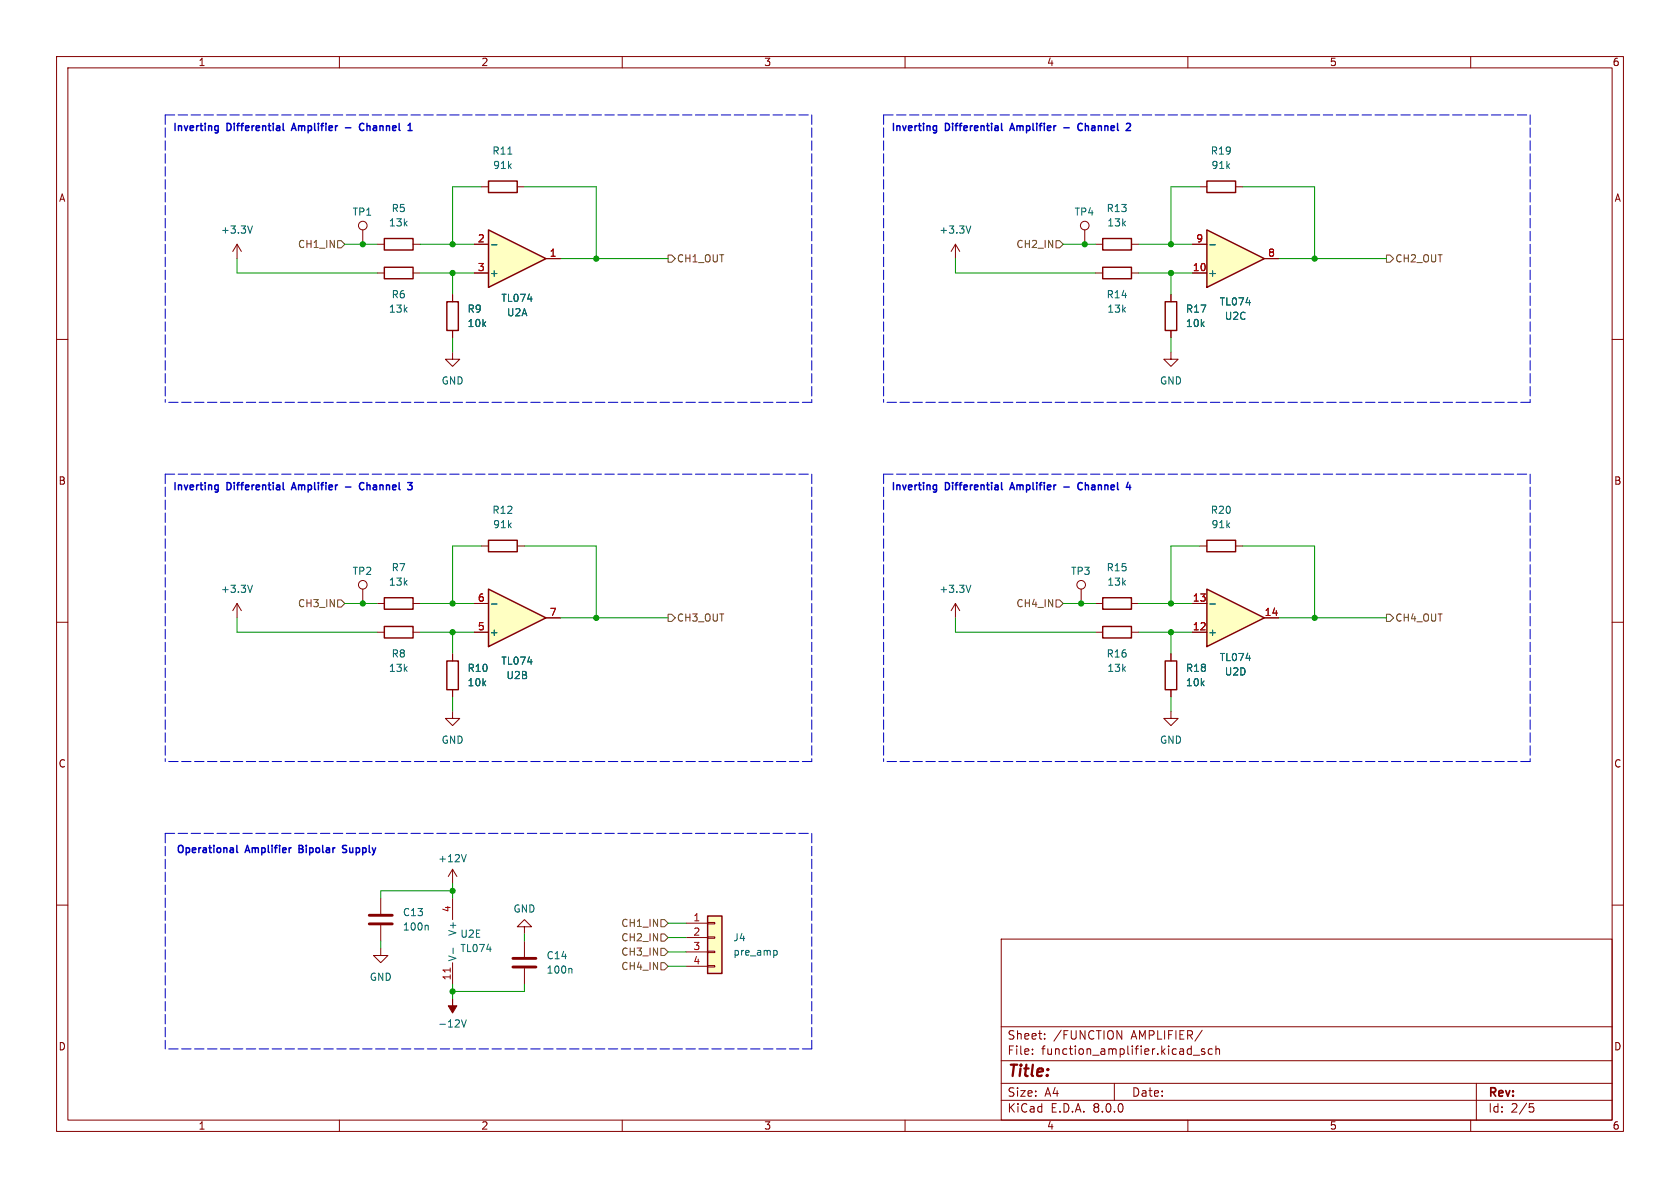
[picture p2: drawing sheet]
<svg xmlns="http://www.w3.org/2000/svg" width="297mm" height="210mm" viewBox="0 0 297 210" stroke-linecap="round" stroke-linejoin="round" font-family="sans-serif">
<g fill="none" stroke="#840000" stroke-width=".18">
<path d="M10 10h277v190h-277zM12 12h273v186h-273zM60 10v2M110 10v2M160 10v2M210 10v2M260 10v2M10 60h2M285 60h2M10 110h2M285 110h2M10 160h2"/>
<path d="M285 160h2M177 166h108v32h-108zM60 198v2M110 198v2M160 198v2M177 194.5h108M177 191.5h108M177 187.5h108M177 181.5h108M182.5 186.3v.1M182.5 185.5v.1M184.7 183.6v.1"/>
<path d="M184.7 182.8v.1M197 191.5v3M197.5 182.2l.8 1.5v-1.5M210 198v2M211 186.5h1.1M212.5 182.1l-1.3 2M213 185.5l-.4-.1-.2 .2 .1 .2 .5 .2v.3h-.6M214.3 185.5l-.4-.1-.3 .3v.4l.1 .2h.6M215 185.5l.2-.1 .3 .1 .1 .9M215 184.9v1.5M260 198v2M261 191.5v6.5"/>
<path d="M270.4 195.1h.7M270.5 195.7h.4l.3 .3-.2 .5-.5 .1"/>
</g>
<path d="M125.1 161.9h2.5v10.2h-2.5z" fill="#ffffc2"/>
<path d="M121.3 163.2h3.8M121.3 165.7h3.8M121.3 168.3h3.8M121.3 170.8h3.8M125.1 170.7h1.3v.2h-1.3zM125.1 168.1h1.3v.3h-1.3zM125.1 165.6h1.3v.3h-1.3zM125.1 163.1h1.3v.2h-1.3z" fill="none" stroke="#840000" stroke-width=".18"/>
<path d="M125.1 161.9h2.5v10.2h-2.5z" fill="none" stroke="#840000" stroke-width=".25"/>
<path d="M136.9 168l.4 .1 .1 .1-.1 .5-.4 .2" fill="none" stroke="#006464" stroke-width=".18"/>
<path d="M213.4 104.1l10.1 5.1-10.1 5.1z" fill="#ffffc2"/>
<path d="M67.9 47.2h5.1v2.1h-5.1zM67.9 42.2h5.1v2h-5.1zM194.9 42.2h5.1v2h-5.1zM213.4 95.5h5v2h-5zM79 116.8h2v5.1h-2zM194.9 110.7h5.1v2.1h-5.1zM206 116.8h2v5.1h-2zM213.4 104.1l10.1 5.1-10.1 5.1z" fill="none" stroke="#840000" stroke-width=".25"/>
<g fill="none" stroke="#840000" stroke-width=".18">
<path d="M64.1 40.6v2.6M66.7 48.3h1.2M66.7 43.2h1.2M73 48.3h1.3M73 43.2h1.3M168.9 43.2v2.5M168.9 43.2l-.8 1.3M168.9 43.2l.8 1.3M191.8 40.6v2.6M193.7 43.2h1.2M200 43.2h1.3M212.1 96.5h1.3"/>
<path d="M218.4 96.5h1.3M41.9 106.7l-.8 1.3M41.9 106.7v2.5M41.9 106.7l.8 1.3M64.1 104.1v2.6M80 115.6v1.2M168.9 106.7l-.8 1.3M168.9 106.7v2.5M168.9 106.7l.8 1.3M193.7 111.8h1.2M200 111.8h1.3M207 115.6v1.2"/>
<path d="M210.8 111.8h2.6M210.8 106.7h2.6M223.5 109.2h2.6M80 125.7v1.3h1.3l-1.3 1.3-1.3-1.3h1.3M80 121.9v1.3M207 125.7v1.3h1.3l-1.3 1.3-1.3-1.3h1.3M207 121.9v1.3M67.3 158.8v2.7M80 153.7l-.8 1.2M80 153.7v2.5M80 158.8v3.8M80 153.7l.8 1.2"/>
<path d="M67.3 163.6v2.8M80 170.2v3.8M92.7 166.4v2.8M92.7 171.2v2.8"/>
<circle cx="64.1" cy="39.9" r=".76"/>
<circle cx="191.8" cy="39.9" r=".76"/>
<circle cx="64.1" cy="103.4" r=".76"/>
</g>
<path d="M171.6 39.9l-.4 1.3M44.6 103.4l-.4 1.3M171.6 103.4l-.4 1.3M213.9 106.8h1M82.4 151.1l-.4 1.2M75.5 163.6l.2 .1v.7M80.1 167.6v1M100.9 171.2l.2 .2v.6M81.6 180.3l.4 1.3 .4-1.3" fill="none" stroke="#006464" stroke-width=".18"/>
<path d="M65.3 163.3h4M65.3 161.8h4M90.7 170.9h4M90.7 169.4h4" fill="none" stroke="#840000" stroke-width=".51"/>
<path d="M80 176.5v1.3h.8l-.8 1.3-.8-1.3h.8z" fill="#840000" stroke="#840000" stroke-width=".18"/>
<path d="M79.6 171.1v.7" fill="none" stroke="#a90000" stroke-width=".18"/>
<path d="M213.4 40.6l10.1 5.1-10.1 5.1z" fill="#ffffc2"/>
<path d="M86.4 32h5v2h-5zM213.4 32h5v2h-5zM79 53.3h2v5.1h-2zM194.9 47.2h5.1v2.1h-5.1zM206 53.3h2v5.1h-2zM213.4 40.6l10.1 5.1-10.1 5.1zM67.9 105.7h5.1v2h-5.1zM67.9 110.7h5.1v2.1h-5.1zM194.9 105.7h5.1v2h-5.1z" fill="none" stroke="#840000" stroke-width=".25"/>
<g fill="none" stroke="#840000" stroke-width=".18">
<path d="M85.1 33h1.3M91.4 33h1.3M212.1 33h1.3M218.4 33h1.3M80 52.1v1.2M80 58.4v1.3M193.7 48.3h1.2M200 48.3h1.3M207 52.1v1.2M207 58.4v1.3M210.8 48.3h2.6M210.8 43.2h2.6"/>
<path d="M223.5 45.7h2.6M80 62.2v1.3h1.3l-1.3 1.3-1.3-1.3h1.3M207 62.2v1.3h1.3l-1.3 1.3-1.3-1.3h1.3M66.7 106.7h1.2M66.7 111.8h1.2M73 106.7h1.3M73 111.8h1.3M191.1 104.1v2.6M193.7 106.7h1.2M200 106.7h1.3M67.3 167.6v1.3h1.3l-1.3 1.3-1.3-1.3h1.3M92.7 163.8h1.3l-1.3-1.2-1.3 1.2h1.3v1.3"/>
<circle cx="191.1" cy="103.4" r=".76"/>
</g>
<path d="M89.8 27.2h.7M213.9 43.3h1" fill="none" stroke="#006464" stroke-width=".18"/>
<path d="M86.4 40.6l10.1 5.1-10.1 5.1z" fill="#ffffc2"/>
<path d="M86.4 40.6l10.1 5.1-10.1 5.1z" fill="none" stroke="#840000" stroke-width=".25"/>
<path d="M83.8 43.2h2.6M83.8 48.3h2.6M96.5 45.7h2.6" fill="none" stroke="#840000" stroke-width=".18"/>
<path d="M86.9 43.3h1" fill="none" stroke="#006464" stroke-width=".18"/>
<path d="M86.4 104.1l10.1 5.1-10.1 5.1z" fill="#ffffc2"/>
<path d="M86.4 95.5h5v2h-5zM86.4 104.1l10.1 5.1-10.1 5.1z" fill="none" stroke="#840000" stroke-width=".25"/>
<g fill="none" stroke="#840000" stroke-width=".18">
<path d="M41.9 43.2l-.8 1.3M41.9 43.2v2.5M41.9 43.2l.8 1.3M80 52.1v1.2M80 58.4v1.3M83.8 43.2h2.6M83.8 48.3h2.6M96.5 45.7h2.6M207 52.1v1.2M207 58.4v1.3M210.8 43.2h2.6M210.8 48.3h2.6"/>
<path d="M223.5 45.7h2.6M85.1 96.5h1.3M91.4 96.5h1.3M80 115.6v1.2M83.8 111.8h2.6M83.8 106.7h2.6M96.5 109.2h2.6M207 115.6v1.2M210.8 111.8h2.6M210.8 106.7h2.6M223.5 109.2h2.6M80 121.9v1.3"/>
<path d="M207 121.9v1.3"/>
</g>
<path d="M44.6 39.9l-.4 1.3M86.9 43.3h1M213.9 43.3h1M86.9 106.8h1M213.9 106.8h1" fill="none" stroke="#006464" stroke-width=".18"/>
<path d="M59.7 42.5h.6l.7 .7-.7 .6h-.6zM118.1 45.1h.6l.7 .6-.7 .7h-.6zM186.7 42.5h.6l.7 .7-.7 .6h-.6zM245.1 45.1h.6l.7 .6-.7 .7h-.6zM59.7 106h.6l.7 .7-.7 .6h-.6zM118.1 108.6h.6l.7 .6-.7 .7h-.6zM186.7 106h.6l.7 .7-.7 .6h-.6zM245.1 108.6h.6l.7 .6-.7 .7h-.6zM116.8 162.6h.7l.6 .6-.6 .6h-.7zM116.8 167.6h.7l.6 .7-.6 .6h-.7zM116.8 165.1h.7l.6 .6-.6 .7h-.7zM116.8 170.2h.7l.6 .6-.6 .7h-.7z" fill="none" stroke="#725600" stroke-width=".18"/>
<g fill="none" stroke="#0000c2" stroke-width=".25">
<path d="M38.4 22.2l.2 .1M38.6 22.2v1.1l-.2 .1M38.6 23l-.2 .1M50.1 21.8v1.1l.1 .2M51.6 22.7h.6M51.9 21.8l-.4 1.3M61.1 22.6h.9M64.3 21.9a.6 .6 0 0 0-.8 .5 .6 .6 0 0 0 .6 .7l.2-.1M72.1 23.1h.8M165.4 22.2l.2 .1M165.6 22.2v1.1l-.2 .1M165.6 23l-.2 .1"/>
<path d="M177.1 21.8v1.1l.1 .2M178.6 22.7h.6M178.9 21.8l-.4 1.3M188.1 22.6h.9M191.3 21.9a.6 .6 0 0 0-.8 .5 .6 .6 0 0 0 .6 .7l.2-.1M199.6 21.8l.3 .2-.1 .4-.7 .7h.8M38.4 85.7l.2 .1M38.6 85.7v1.1l-.2 .1M38.6 86.5l-.2 .1M50.1 85.3v1.1l.1 .2M51.6 86.2h.6M51.9 85.3l-.4 1.3"/>
<path d="M61.1 86.1h.9M64.3 85.4a.6 .6 0 0 0-.8 .5 .6 .6 0 0 0 .6 .7l.2-.1M72.1 85.3h.8l-.5 .5M72.6 85.8l.3 .2v.3l-.3 .3M165.4 85.7l.2 .1M165.6 85.7v1.1l-.2 .1M165.6 86.5l-.2 .1M177.1 85.3v1.1l.1 .2M178.6 86.2h.6M178.9 85.3l-.4 1.3M188.1 86.1h.9M191.3 85.4a.6 .6 0 0 0-.8 .5 .6 .6 0 0 0 .6 .7l.2-.1"/>
<path d="M199.1 86.2h.8M199.7 85.7v.9M41.9 149.4v1.1l.1 .2M52.9 150h.4M53.3 149.4h-.4v1.3h.5M60.6 150.7h.6M61.3 149.5l-.5-.1-.2 .3 .1 .3 .5 .2"/>
</g>
<g fill="none" stroke="#0000c2" stroke-width=".18" stroke-dasharray="1.7 .6">
<path d="M29.2 20.3h114.3M29.2 20.3v50.8M143.5 20.3v50.8M156.2 20.3v50.8M156.2 20.3h114.3M270.5 20.3v50.8M143.5 71.1h-114.3M270.5 71.1h-114.3M29.2 83.8h114.3M29.2 83.8v50.8M143.5 83.8v50.8M156.2 83.8v50.8"/>
<path d="M156.2 83.8h114.3M270.5 83.8v50.8M143.5 134.6h-114.3M270.5 134.6h-114.3M29.2 147.3v38.1M29.2 147.3h114.3M143.5 147.3v38.1M143.5 185.4h-114.3"/>
</g>
<g fill="none" stroke="#009600" stroke-width=".18">
<path d="M85.1 33h-5.1v10.2M92.7 33h12.7v12.7M212.1 33h-5.1v10.2M219.7 33h12.7v12.7M41.9 45.7v2.6h24.8M61 43.2h5.7M74.3 48.3h9.5M74.3 43.2h9.5M80 48.3v3.8M80 59.7v2.5M99.1 45.7h19M168.9 45.7v2.6h24.8"/>
<path d="M188 43.2h5.7M201.3 48.3h9.5M201.3 43.2h9.5M207 48.3v3.8M207 59.7v2.5M226.1 45.7h19M85.1 96.5h-5.1v10.2M92.7 96.5h12.7v12.7M212.1 96.5h-5.1v10.2M219.7 96.5h12.7v12.7M41.9 109.2v2.6h24.8M61 106.7h5.7"/>
<path d="M74.3 111.8h9.5M74.3 106.7h9.5M80 111.8v3.8M99.1 109.2h19M168.9 109.2v2.6h24.8M188 106.7h5.7M201.3 111.8h9.5M201.3 106.7h9.5M207 111.8v3.8M226.1 109.2h19M80 123.2v2.5M207 123.2v2.5"/>
<path d="M80 156.2v2.6M80 157.5h-12.7v1.3M67.3 166.4v1.2M80 174v2.5M92.7 165.1v1.3M92.7 174v1.3h-12.7M118.1 165.7h3.2M118.1 168.3h3.2M118.1 170.8h3.2M118.1 163.2h3.2"/>
</g>
<g fill="#009600" stroke="#009600" stroke-width=".18">
<circle cx="105.4" cy="109.2" r=".46"/>
<circle cx="191.1" cy="106.7" r=".46"/>
<circle cx="64.1" cy="106.7" r=".46"/>
<circle cx="80" cy="106.7" r=".46"/>
<circle cx="80" cy="111.8" r=".46"/>
<circle cx="207" cy="111.8" r=".46"/>
<circle cx="207" cy="106.7" r=".46"/>
<circle cx="191.8" cy="43.2" r=".46"/>
<circle cx="64.1" cy="43.2" r=".46"/>
<circle cx="80" cy="43.2" r=".46"/>
<circle cx="105.4" cy="45.7" r=".46"/>
<circle cx="80" cy="48.3" r=".46"/>
<circle cx="232.4" cy="109.2" r=".46"/>
<circle cx="232.4" cy="45.7" r=".46"/>
<circle cx="207" cy="48.3" r=".46"/>
<circle cx="207" cy="43.2" r=".46"/>
<circle cx="80" cy="175.3" r=".46"/>
<circle cx="80" cy="157.5" r=".46"/>
</g>
<text font-size="2.8" fill="#840000" x="178" y="190.9">Title:</text>
<g font-size="2.1" fill="#840000">
<text x="178" y="184">Sheet:</text>
<text x="186.2" y="184">/FUNCTION</text>
<text x="200" y="184">AMPLIFIER/</text>
<text x="178" y="186.7">File:</text>
<text x="184.1" y="186.7">function_amplifier.kicad_sch</text>
<text x="178" y="196.9">KiCad</text>
<text x="178" y="194.1">Size:</text>
<text x="184.7" y="194.1">A4</text>
<text x="185.7" y="196.9">E.D.A.</text>
<text x="193.3" y="196.9">8.0.0</text>
<text x="200" y="194.1">Date:</text>
<text x="263" y="194.3">Rev:</text>
<text x="263" y="196.9">Id:</text>
<text x="267.1" y="196.9">2/5</text>
</g>
<g font-size="1.8" fill="#840000">
<text x="35" y="11.9">1</text>
<text x="85" y="11.9">2</text>
<text x="135" y="11.9">3</text>
<text x="185" y="11.9">4</text>
<text x="235" y="11.9">5</text>
<text x="285" y="11.9">6</text>
<text x="10.3" y="35.9">A</text>
<text x="285.3" y="35.9">A</text>
<text x="10.3" y="85.9">B</text>
<text x="285.3" y="85.9">B</text>
<text x="10.3" y="135.9">C</text>
<text x="285.3" y="135.9">C</text>
<text x="10.3" y="185.9">D</text>
<text x="285.3" y="185.9">D</text>
<text x="35" y="199.9">1</text>
<text x="85" y="199.9">2</text>
<text x="135" y="199.9">3</text>
<text x="185" y="199.9">4</text>
<text x="235" y="199.9">5</text>
<text x="285" y="199.9">6</text>
</g>
<g font-size="1.8" fill="#0000c2">
<text x="30.5" y="23.2">Inverting</text>
<text x="40.2" y="23.2">Differential</text>
<text x="52.2" y="23.2">Amplifier</text>
<text x="65.2" y="23.2">Channel</text>
<text x="157.5" y="23.2">Inverting</text>
<text x="167.2" y="23.2">Differential</text>
<text x="179.2" y="23.2">Amplifier</text>
<text x="192.2" y="23.2">Channel</text>
<text x="30.5" y="86.7">Inverting</text>
<text x="40.2" y="86.7">Differential</text>
<text x="52.2" y="86.7">Amplifier</text>
<text x="65.2" y="86.7">Channel</text>
<text x="157.5" y="86.7">Inverting</text>
<text x="167.2" y="86.7">Differential</text>
<text x="179.2" y="86.7">Amplifier</text>
<text x="192.2" y="86.7">Channel</text>
<text x="31.1" y="150.9">Operational</text>
<text x="43.5" y="150.9">Amplifier</text>
<text x="53.4" y="150.9">Bipolar</text>
<text x="61.7" y="150.9">Supply</text>
</g>
<g font-size="1.8" fill="#006464">
<text x="87" y="27.5">R11</text>
<text x="214" y="27.5">R19</text>
<text x="87.1" y="30.1">91k</text>
<text x="214.1" y="30.1">91k</text>
<text x="39" y="41.5">+3.3V</text>
<text x="62.2" y="38.3">TP1</text>
<text x="68.7" y="40.2">13k</text>
<text x="69.1" y="37.7">R5</text>
<text x="166" y="41.5">+3.3V</text>
<text x="189.9" y="38.3">TP4</text>
<text x="195.5" y="37.7">R13</text>
<text x="195.7" y="40.2">13k</text>
<text x="69.1" y="52.9">R6</text>
<text x="86.5" y="49.1">+</text>
<text x="88.5" y="53.6">TL074</text>
<text x="195.5" y="52.9">R14</text>
<text x="213.5" y="49.1">+</text>
<text x="68.7" y="55.5">13k</text>
<text x="82.6" y="55.5">R9</text>
<text x="82.6" y="58">10k</text>
<text x="89.5" y="56.1">U2A</text>
<text x="195.7" y="55.5">13k</text>
<text x="209.6" y="58">10k</text>
<text x="209.6" y="55.5">R17</text>
<text x="215.5" y="54.2">TL074</text>
<text x="216.4" y="56.7">U2C</text>
<text x="78" y="68.2">GND</text>
<text x="205" y="68.2">GND</text>
<text x="87" y="91">R12</text>
<text x="87.1" y="93.6">91k</text>
<text x="214" y="91">R20</text>
<text x="214.1" y="93.6">91k</text>
<text x="62.2" y="101.8">TP2</text>
<text x="69.1" y="101.2">R7</text>
<text x="189.2" y="101.8">TP3</text>
<text x="195.5" y="101.2">R15</text>
<text x="39" y="105">+3.3V</text>
<text x="68.7" y="103.7">13k</text>
<text x="166" y="105">+3.3V</text>
<text x="195.7" y="103.7">13k</text>
<text x="86.5" y="112.6">+</text>
<text x="213.5" y="112.6">+</text>
<text x="68.7" y="119">13k</text>
<text x="69.1" y="116.4">R8</text>
<text x="82.6" y="119">R10</text>
<text x="88.5" y="117.7">TL074</text>
<text x="195.5" y="116.4">R16</text>
<text x="195.7" y="119">13k</text>
<text x="209.6" y="119">R18</text>
<text x="215.5" y="117.1">TL074</text>
<text x="216.4" y="119.6">U2D</text>
<text x="82.6" y="121.5">10k</text>
<text x="89.4" y="120.2">U2B</text>
<text x="209.6" y="121.5">10k</text>
<text x="78" y="131.7">GND</text>
<text x="205" y="131.7">GND</text>
<text x="77.4" y="152.6">+12V</text>
<text x="90.7" y="161.5">GND</text>
<text x="71.1" y="164.7">100n</text>
<text x="71.1" y="162.2">C13</text>
<text x="80.9" y="165.6" transform="rotate(-90 80.9 165.6)">V+</text>
<text x="81.3" y="166">U2E</text>
<text x="129.5" y="166.6">J4</text>
<text x="65.3" y="173.6">GND</text>
<text x="80.9" y="170.1" transform="rotate(-90 80.9 170.1)">V-</text>
<text x="81.3" y="168.5">TL074</text>
<text x="96.5" y="172.3">100n</text>
<text x="96.5" y="169.8">C14</text>
<text x="129.5" y="169.1">pre_amp</text>
<text x="77.4" y="181.8">-12V</text>
</g>
<g font-size="1.8" fill="#725600">
<text x="52.6" y="44">CH1_IN</text>
<text x="119.6" y="46.6">CH1_OUT</text>
<text x="179.6" y="44">CH2_IN</text>
<text x="246.6" y="46.6">CH2_OUT</text>
<text x="52.6" y="107.5">CH3_IN</text>
<text x="179.6" y="107.5">CH4_IN</text>
<text x="119.6" y="110.1">CH3_OUT</text>
<text x="246.6" y="110.1">CH4_OUT</text>
<text x="109.7" y="164.1">CH1_IN</text>
<text x="109.7" y="166.6">CH2_IN</text>
<text x="109.7" y="169.1">CH3_IN</text>
<text x="109.7" y="171.7">CH4_IN</text>
</g>
<g font-size="1.8" fill="#a90000">
<text x="84.4" y="42.9">2</text>
<text x="97.1" y="45.5">1</text>
<text x="211.4" y="42.9">9</text>
<text x="224.1" y="45.5">8</text>
<text x="84.4" y="48">3</text>
<text x="210.8" y="48">10</text>
<text x="84.4" y="106.4">6</text>
<text x="210.8" y="106.4">13</text>
<text x="84.4" y="111.5">5</text>
<text x="97.1" y="109">7</text>
<text x="210.8" y="111.5">12</text>
<text x="223.5" y="109">14</text>
<text x="79.8" y="161.4" transform="rotate(-90 79.8 161.4)">4</text>
<text x="122.5" y="162.9">1</text>
<text x="122.5" y="165.5">2</text>
<text x="79.8" y="173.4" transform="rotate(-90 79.8 173.4)">11</text>
<text x="122.5" y="168">3</text>
<text x="122.5" y="170.6">4</text>
</g>
</svg>
